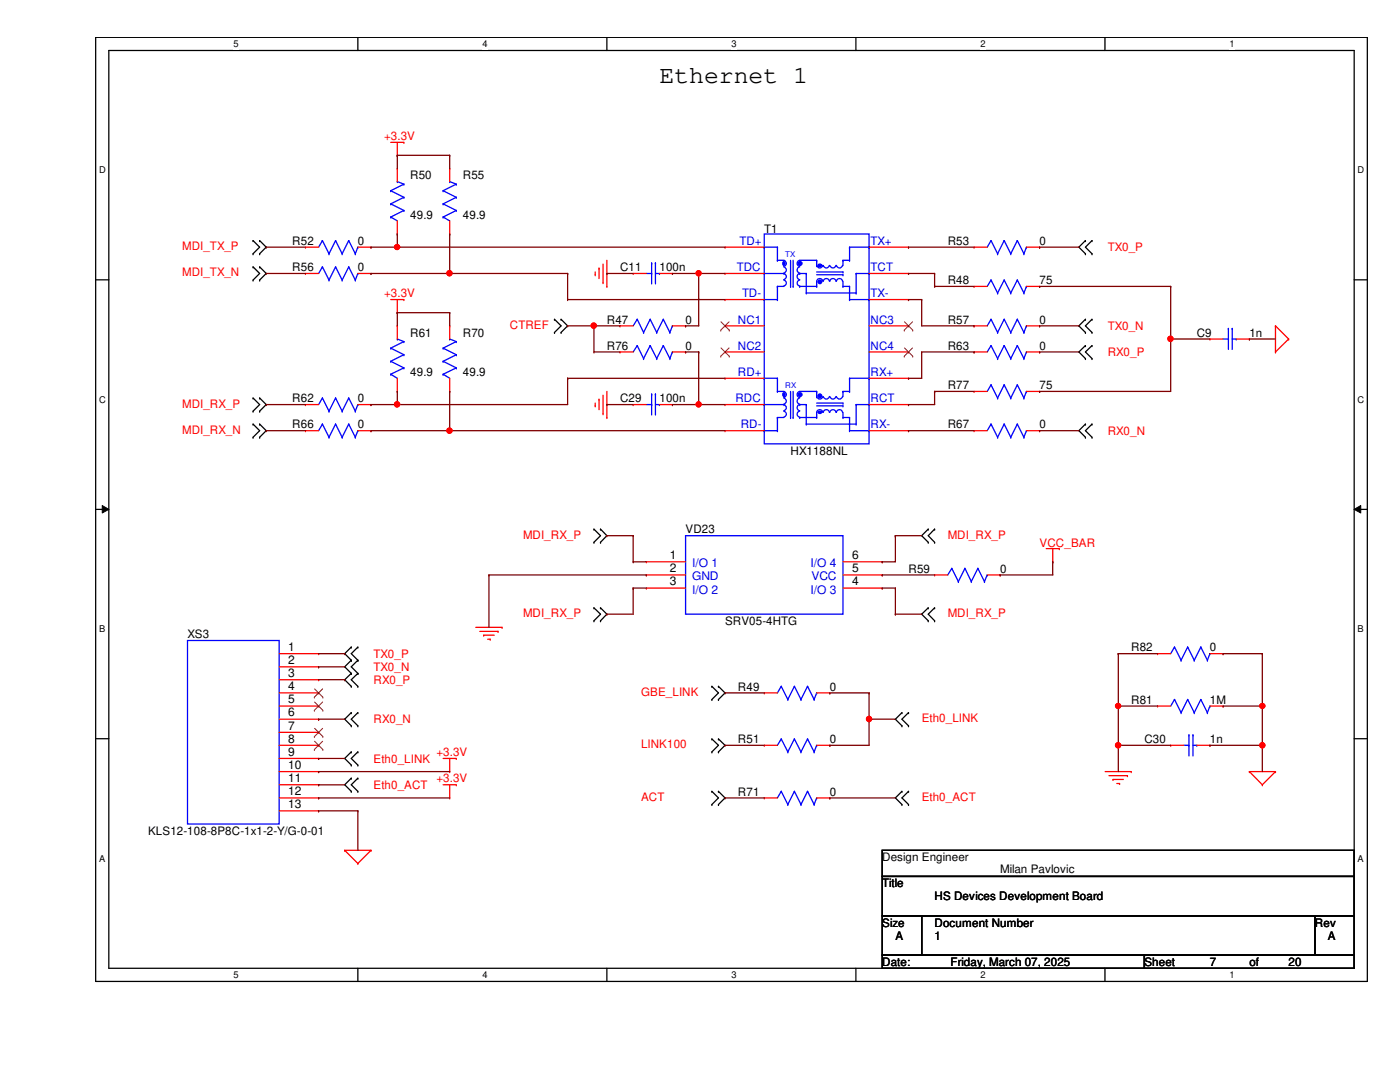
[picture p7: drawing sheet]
<svg xmlns="http://www.w3.org/2000/svg" width="279mm" height="216mm" viewBox="0 0 279 216" stroke-linecap="round" stroke-linejoin="round" font-family="sans-serif">
<path d="M19.1 7.5h253.8v188.3h-253.8zM21.7 10.1h248.6v183.1h-248.6z" fill="none" stroke="#000" stroke-width=".25"/>
<g fill="#fff">
<path d="M46.6 7.7h1v2.1h-1z"/>
<path d="M46.6 193.5h1v2.1h-1z"/>
</g>
<path d="M71.4 7.5v2.6M71.4 193.2v2.6" fill="none" stroke="#000" stroke-width=".25"/>
<g fill="#fff">
<path d="M96.3 7.7h1v2.1h-1z"/>
<path d="M96.3 193.5h1v2.1h-1z"/>
</g>
<path d="M121.1 7.5v2.6M121.1 193.2v2.6" fill="none" stroke="#000" stroke-width=".25"/>
<g fill="#fff">
<path d="M146 7.7h1v2.1h-1z"/>
<path d="M146 193.5h1v2.1h-1z"/>
</g>
<path d="M170.8 7.5v2.6M170.8 193.2v2.6" fill="none" stroke="#000" stroke-width=".25"/>
<g fill="#fff">
<path d="M195.7 7.7h1v2.1h-1z"/>
<path d="M195.7 193.5h1v2.1h-1z"/>
</g>
<path d="M220.5 7.5v2.6M220.5 193.2v2.6" fill="none" stroke="#000" stroke-width=".25"/>
<g fill="#fff">
<path d="M245.4 7.7h1v2.1h-1z"/>
<path d="M245.4 193.5h1v2.1h-1z"/>
<path d="M19.8 32.9h1.3v2.1h-1.3z"/>
<path d="M270.9 32.9h1.3v2.1h-1.3z"/>
<path d="M19.8 78.7h1.3v2.1h-1.3z"/>
<path d="M270.9 78.7h1.3v2.1h-1.3z"/>
</g>
<path d="M19.1 55.8h2.6M270.3 55.8h2.6" fill="none" stroke="#000" stroke-width=".25"/>
<g fill="#fff">
<path d="M19.8 124.5h1.2v2.1h-1.2z"/>
<path d="M270.9 124.5h1.3v2.1h-1.3z"/>
</g>
<path d="M19.1 101.6h2.6M270.3 101.6h2.6" fill="none" stroke="#000" stroke-width=".25"/>
<path d="M20.4 100.9l1.3 .7-1.3 .8zM270.3 101.6l1.3-.7v1.5z" fill="#000"/>
<path d="M20.4 100.9l1.3 .7-1.3 .8zM270.3 101.6l1.3-.7v1.5z" fill="none" stroke="#000" stroke-width=".2"/>
<g fill="#fff">
<path d="M19.8 170.3h1.2v2h-1.2z"/>
<path d="M270.9 170.3h1.3v2h-1.3z"/>
</g>
<g fill="none" stroke="#000" stroke-width=".25">
<path d="M50.5 48h.1M50.5 50.6h.1M50.5 53.3h.1M50.5 55.9h.1M50.5 48l1.3 1.3-1.3 1.3M50.5 53.3l1.3 1.3-1.3 1.3M51.8 50.6h.1M51.8 48h.1M51.8 55.9h.1M51.8 53.3h.1M51.8 48l1.3 1.3-1.3 1.3M51.8 53.3l1.3 1.3-1.3 1.3"/>
<path d="M216.6 48h.1M216.6 50.6h.1M216.6 48l-1.3 1.3 1.3 1.3M217.9 50.6h.1M217.9 48h.1M217.9 48l-1.3 1.3 1.3 1.3M50.5 79.4h.1M50.5 79.4l1.3 1.3-1.3 1.3M51.8 79.4h.1M51.8 79.4l1.3 1.3-1.3 1.3M110.7 63.7h.1M110.7 66.3h.1"/>
<path d="M110.7 63.7l1.3 1.3-1.3 1.3M112 66.3h.1M112 63.7h.1M112 63.7l1.3 1.3-1.3 1.3M216.6 69h.1M216.6 71.5h.1M216.6 63.7h.1M216.6 66.3h.1M216.6 69l-1.3 1.2 1.3 1.3M216.6 63.7l-1.3 1.3 1.3 1.3M217.9 71.5h.1M217.9 69h.1"/>
<path d="M217.9 66.3h.1M217.9 63.7h.1M217.9 69l-1.3 1.2 1.3 1.3M217.9 63.7l-1.3 1.3 1.3 1.3M50.5 82h.1M50.5 84.6h.1M50.5 87.2h.1M50.5 84.6l1.3 1.3-1.3 1.3M51.8 82h.1M51.8 87.2h.1M51.8 84.6h.1M51.8 84.6l1.3 1.3-1.3 1.3"/>
<path d="M216.6 84.6h.1M216.6 87.2h.1M216.6 84.6l-1.3 1.3 1.3 1.3M217.9 87.2h.1M217.9 84.6h.1M217.9 84.6l-1.3 1.3 1.3 1.3M118.5 105.6h.1M118.5 108.2h.1M118.5 105.6l1.3 1.3-1.3 1.3M119.8 108.2h.1M119.8 105.6h.1M119.8 105.6l1.3 1.3-1.3 1.3"/>
<path d="M185.3 105.6h.1M185.3 108.2h.1M185.3 105.6l-1.4 1.3 1.4 1.3M186.5 108.2h.1M186.5 105.6h.1M186.5 105.6l-1.2 1.3 1.2 1.3M70.1 129.1h.1M70.1 131.7h.1M70.1 134.4h.1M70.1 136.9h.1M70.1 129.1l-1.3 1.3 1.3 1.3M70.1 134.4l-1.3 1.2 1.3 1.3"/>
<path d="M70.1 131.7l-1.3 1.4 1.3 1.3M71.4 131.7h.1M71.4 129.1h.1M71.4 136.9h.1M71.4 134.4h.1M71.4 129.1l-1.3 1.3 1.3 1.3M71.4 134.4l-1.3 1.2 1.3 1.3M71.4 131.7l-1.3 1.4 1.3 1.3M118.5 121.3h.1M118.5 123.9h.1M118.5 121.3l1.3 1.3-1.3 1.3M119.8 123.9h.1"/>
<path d="M119.8 121.3h.1M119.8 121.3l1.3 1.3-1.3 1.3M142.1 136.9h.1M142.1 139.6h.1M142.1 136.9l1.3 1.4-1.3 1.3M143.4 139.6h.1M143.4 136.9h.1M143.4 136.9l1.3 1.4-1.3 1.3M185.3 121.3h.1M185.3 123.9h.1M185.3 121.3l-1.4 1.3 1.4 1.3M186.5 123.9h.1"/>
<path d="M186.5 121.3h.1M186.5 121.3l-1.2 1.3 1.2 1.3M19.1 147.4h2.6M70.1 142.2h.1M70.1 144.8h.1M70.1 150h.1M70.1 152.7h.1M70.1 155.3h.1M70.1 157.9h.1M70.1 142.2l-1.3 1.3 1.3 1.3M70.1 150l-1.3 1.3 1.3 1.4M70.1 155.3l-1.3 1.3 1.3 1.3"/>
<path d="M71.4 144.8h.1M71.4 142.2h.1M71.4 152.7h.1M71.4 150h.1M71.4 157.9h.1M71.4 155.3h.1M71.4 155.3l-1.3 1.3 1.3 1.3M71.4 142.2l-1.3 1.3 1.3 1.3M71.4 150l-1.3 1.3 1.3 1.4M142.1 147.4h.1M142.1 150h.1M142.1 157.9h.1"/>
<path d="M142.1 147.4l1.3 1.3-1.3 1.3M142.1 157.9l1.3 1.3-1.3 1.3M143.4 150h.1M143.4 147.4h.1M143.4 157.9h.1M143.4 147.4l1.3 1.3-1.3 1.3M143.4 157.9l1.3 1.3-1.3 1.3M180 142.2h.1M180 144.8h.1M180 157.9h.1M180 142.2l-1.3 1.3 1.3 1.3M180 157.9l-1.3 1.3 1.3 1.3"/>
<path d="M181.3 144.8h.1M181.3 142.2h.1M181.3 157.9h.1M181.3 142.2l-1.3 1.3 1.3 1.3M181.3 157.9l-1.3 1.3 1.3 1.3M270.3 147.4h2.6M142.1 160.5h.1M143.4 160.5h.1M176.1 169.7h94.2v5.2h-94.2zM176.1 174.9h94.2v7.9h-94.2zM180 160.5h.1M181.3 160.5h.1"/>
<path d="M176.1 182.8h7.8v7.8h-7.8zM176.1 190.6h52.3v2.6h-52.3zM183.9 182.8h78.5v7.8h-78.5zM228.4 190.6h41.9v2.6h-41.9zM262.4 182.8h7.9v7.8h-7.9z"/>
</g>
<g fill="none" stroke="#f00" stroke-width=".25">
<path d="M78 28.4h2.6M79.3 31h.1M79.3 33.6h.1M79.3 28.4v2.6M79.3 33.6v2.6M80.6 28.4h.1M89.7 33.6h.1M89.7 33.6v2.6M61 54.6h.1M61 49.3h.1M61 49.3h2.6M61 54.6h2.6"/>
<path d="M71.4 49.3h2.6M71.4 54.6h2.6M74 54.6h.1M74 49.3h.1M78 59.8h2.6M79.3 46.7h.1M79.3 44.1v2.6M79.3 59.8v2.6M80.6 59.8h.1M89.7 46.7h.1M89.7 44.1v2.6M118.8 54.8h.1"/>
<path d="M118.8 54.3v.5M119.5 53.5h.1M119.5 53.5v2.1M120.4 56.4h.1M120.4 52.7v3.7M121.1 57.1h.1M121.1 51.9v5.2M126.4 54.6h.1M126.4 54.6h2.6M131.6 54.6h2.6M134.2 54.6h.1M194.4 49.3h.1"/>
<path d="M194.4 57.1h.1M194.4 49.3h2.6M194.4 57.1h2.6M204.9 49.3h2.6M204.9 57.1h2.6M207.5 49.3h.1M207.5 57.1h.1M79.3 62.4h.1M79.3 65h.1M79.3 78.1h.1M79.3 65v2.6M79.3 75.5v2.6"/>
<path d="M89.7 65h.1M89.7 78.1h.1M89.7 65v2.6M89.7 75.5v2.6M119.5 79.7h.1M119.5 79.7v2M120.4 78.9v3.6M121.1 78.1v5.2M123.7 70.2h.1M123.7 65h.1M123.7 70.2h2.7M123.7 65h2.7"/>
<path d="M134.2 70.2h2.6M134.2 65h2.6M136.8 70.2h.1M136.8 65h.1M194.4 70.2h.1M194.4 65h.1M194.4 78.1h.1M194.4 70.2h2.6M194.4 65h2.6M194.4 78.1h2.6M204.9 70.2h2.6M204.9 65h2.6"/>
<path d="M204.9 78.1h2.6M207.5 70.2h.1M207.5 65h.1M207.5 78.1h.1M241.5 67.6h.1M241.5 67.6h2.6M246.7 67.6h2.6M249.3 67.6h.1M254.6 65h.1M254.6 70.2h.1M254.6 65v5.2M254.6 65l2.6 2.6"/>
<path d="M257.2 67.6h.1M257.2 67.6l-2.6 2.6M61 85.9h.1M61 80.7h.1M61 85.9h2.6M61 80.7h2.6M71.4 85.9h2.6M71.4 80.7h2.6M74 85.9h.1M74 80.7h.1M118.8 81h.1M118.8 80.4v.6"/>
<path d="M120.4 82.5h.1M121.1 83.3h.1M126.4 80.7h.1M126.4 80.7h2.6M131.6 80.7h2.6M134.2 80.7h.1M194.4 85.9h.1M194.4 85.9h2.6M204.9 85.9h2.6M207.5 85.9h.1M129 112.1h.1M129 114.7h.1"/>
<path d="M129 117.3h.1M129 112.1h7.8M129 114.7h7.8M129 117.3h7.8M168.2 112.1h7.9M168.2 114.7h7.9M168.2 117.3h7.9M176.1 117.3h.1M176.1 114.7h.1M176.1 112.1h.1M186.5 114.7h.1M186.5 114.7h2.6"/>
<path d="M197 114.7h2.6M199.6 114.7h.1M208.8 109.5h2.6M210.1 112.1h.1M210.1 109.5v2.6M211.4 109.5h.1M55.7 130.4h7.9M55.7 138.3h7.9M55.7 133.1h7.9M55.7 135.6h7.9M63.6 130.4h.1M63.6 133.1h.1"/>
<path d="M63.6 135.6h.1M63.6 138.3h.1M95 125.2h5.2M95.8 126h3.6M96.5 126.7h.1M96.5 126.7h2.1M97.3 127.5h.5M97.8 127.5h.1M99.4 126h.1M100.2 125.2h.1M152.5 138.3h.1M152.5 138.3h2.7"/>
<path d="M163 138.3h2.6M165.6 138.3h.1M231 130.4h.1M231 130.4h2.6M241.5 130.4h2.6M244.1 130.4h.1M55.7 154h7.9M55.7 156.6h7.9M55.7 151.3h7.9M55.7 148.7h7.9M55.7 159.2h7.9M55.7 140.9h7.9"/>
<path d="M55.7 143.5h7.9M55.7 146.1h7.9M63.6 140.9h.1M63.6 143.5h.1M63.6 146.1h.1M63.6 148.7h.1M63.6 151.3h.1M63.6 154h.1M63.6 156.6h.1M63.6 159.2h.1M88.4 156.6h2.7M88.4 151.3h2.7"/>
<path d="M89.7 159.2h.1M89.7 154h.1M89.7 151.3v2.7M89.7 156.6v2.6M91.1 156.6h.1M91.1 151.3h.1M152.5 159.2h.1M152.5 148.7h.1M152.5 148.7h2.7M152.5 159.2h2.7M163 148.7h2.6M163 159.2h2.6"/>
<path d="M165.6 159.2h.1M165.6 148.7h.1M220.6 154h5.2M221.3 154.8h3.7M222.1 155.5h.1M222.1 155.5h2.1M222.9 156.3h.5M223.4 156.3h.1M225 154.8h.1M225.8 154h.1M231 140.9h.1M231 140.9h2.6"/>
<path d="M233.6 148.7h.1M233.6 148.7h2.7M238.8 148.7h2.7M241.5 148.7h.1M241.5 140.9h2.6M244.1 140.9h.1M249.3 154h.1M249.3 154h5.3M249.3 154l2.6 2.6M251.9 156.6h.1M254.6 154h.1M254.6 154l-2.7 2.6"/>
<path d="M55.7 161.8h7.9M63.6 161.8h.1M68.8 169.7h.1M68.8 169.7h5.2M68.8 169.7l2.6 2.6M71.4 172.3h.1M74 169.7h.1M74 169.7l-2.6 2.6"/>
</g>
<g fill="none" stroke="#00f" stroke-width=".25">
<path d="M78 38.1h.1M78 38.1l2.6 1.3M79.3 36.2h.1M79.3 36.2l1.3 .5M80.6 39.4h.1M80.6 36.7h.1M80.6 39.4l-2.6 1.3M80.6 36.7l-2.6 1.4M88.4 38.1h.1M88.4 38.1l2.7 1.3M89.7 36.2h.1M89.7 36.2l1.4 .5"/>
<path d="M91.1 39.4h.1M91.1 36.7h.1M91.1 39.4l-2.7 1.3M91.1 36.7l-2.7 1.4M64.3 53.3h.1M64.3 48h.1M64.3 53.3l1.4 2.6M64.3 53.3l-.7 1.3M64.3 48l1.4 2.6M64.3 48l-.7 1.3M65.7 55.9h.1M65.7 50.6h.1"/>
<path d="M67 53.3h.1M67 48h.1M67 53.3l-1.3 2.6M67 53.3l1.3 2.6M67 48l1.3 2.6M67 48l-1.3 2.6M68.3 55.9h.1M68.3 50.6h.1M69.6 53.3h.1M69.6 48h.1M69.6 53.3l-1.3 2.6M69.6 53.3l1.3 2.6"/>
<path d="M69.6 48l-1.3 2.6M69.6 48l1.3 2.6M70.9 55.9h.1M70.9 50.6h.1M71.4 54.6h.1M71.4 49.3h.1M71.4 54.6l-.5 1.3M71.4 49.3l-.5 1.3M78 40.7h.1M78 43.3h.1M78 40.7l2.6 1.3M78 43.3l1.3 .8"/>
<path d="M80.6 42h.1M80.6 42l-2.6 1.3M88.4 40.7h.1M88.4 43.3h.1M88.4 40.7l2.7 1.3M88.4 43.3l1.3 .8M91.1 42h.1M91.1 42l-2.7 1.3M129 54.6h1M130 52.5h.1M130 54.6h.1M130 52.5v4.1"/>
<path d="M130.8 52.5h.1M130.8 52.5v4.1M130.8 54.6h.8M131.6 54.6h.1M152.5 46.7h20.9v41.9h-20.9zM152.5 49.3h.1M152.5 59.8h.1M152.5 54.6h.1M152.5 54.6h4M152.5 49.3h2.7M152.5 59.8h2.7M155.2 51.9h.1"/>
<path d="M155.2 49.3h.1M155.2 57.1h.1M155.2 59.8h.1M155.2 51.9h1.3M155.2 49.3v2.6M155.2 57.1v2.7M155.2 57.1h1.3M156.4 51.9a.62 .62 0 0 1 .5 .7 .62 .62 0 0 1-.5 .6M156.4 53.3a.62 .62 0 0 1 .5 .6 .62 .62 0 0 1-.5 .6M156.4 54.6a.62 .62 0 0 1 .5 .6 .62 .62 0 0 1-.5 .6M156.4 55.9a.6 .6 0 0 1 .5 .6 .6 .6 0 0 1-.5 .6M156.5 54.6h.1"/>
<path d="M157.8 57.1h.1M157.8 51.9v5.2M158.3 57.1h.1M158.3 51.9v5.2M159.6 57.1h.1M159.6 54.6h.1M159.6 55.9a.6 .6 0 0 0-.5 .6 .6 .6 0 0 0 .5 .6M159.6 54.6a.62 .62 0 0 0-.5 .6 .62 .62 0 0 0 .5 .6M159.6 53.3a.62 .62 0 0 0-.5 .6 .62 .62 0 0 0 .5 .6M159.6 54.6h1.3M159.6 57.1h3.4M160.9 58.5h.1"/>
<path d="M160.9 54.6h.1M160.9 58.5h10M160.9 54.6v3.9M163 51.9h.1M163 53h.1M163 57.1h.1M163 51.9h-3.4a.62 .62 0 0 0-.5 .7 .62 .62 0 0 0 .5 .6M163 53a.62 .62 0 0 0 .6 .5 .62 .62 0 0 0 .6-.5M163 54.8h5.2M163 54.3h5.2M163 51.9v1.1M164.2 56.1a.62 .62 0 0 0-.6-.5 .62 .62 0 0 0-.6 .5v1"/>
<path d="M164.3 56.1a.62 .62 0 0 1 .6-.5 .62 .62 0 0 1 .6 .5M164.3 53a.62 .62 0 0 0 .6 .5 .62 .62 0 0 0 .6-.5M165.6 56.1a.62 .62 0 0 1 .6-.5 .62 .62 0 0 1 .6 .5M165.6 53a.62 .62 0 0 0 .6 .5 .62 .62 0 0 0 .6-.5M166.9 56.1a.62 .62 0 0 1 .6-.5 .62 .62 0 0 1 .6 .5M166.9 53a.62 .62 0 0 0 .6 .5 .62 .62 0 0 0 .6-.5M168.2 54.8h.1M168.2 54.3h.1M168.2 51.9h.1M168.2 57.1h.1M168.2 51.9h1.3M168.2 57.1h1.3"/>
<path d="M168.2 51.9v1.1M168.2 56.1v1M169.5 51.9h.1M169.5 57.1h.1M169.5 49.3h.1M169.5 59.8h.1M169.5 49.3h3.9M169.5 59.8h3.9M169.5 49.3v2.6M169.5 57.1v2.7M170.9 54.6h.1M170.9 58.5h.1"/>
<path d="M170.9 54.6h2.5M170.9 54.6v3.9M173.4 49.3h.1M173.4 59.8h.1M173.4 54.6h.1M197.8 48h.1M197.8 55.9h.1M197.8 48l1.3 2.6M197.8 48l-.8 1.3M197.8 55.9l1.3 2.6M197.8 55.9l-.8 1.2M199.1 50.6h.1"/>
<path d="M199.1 58.5h.1M200.4 48h.1M200.4 55.9h.1M200.4 48l-1.3 2.6M200.4 48l1.3 2.6M200.4 55.9l-1.3 2.6M200.4 55.9l1.3 2.6M201.7 50.6h.1M201.7 58.5h.1M203 48h.1M203 55.9h.1M203 48l-1.3 2.6"/>
<path d="M203 48l1.3 2.6M203 55.9l-1.3 2.6M203 55.9l1.3 2.6M204.3 50.6h.1M204.3 58.5h.1M204.9 49.3h.1M204.9 57.1h.1M204.9 49.3l-.6 1.3M204.9 57.1l-.6 1.4M64.3 79.4h.1M64.3 79.4l1.4 2.6M64.3 79.4l-.7 1.3"/>
<path d="M67 79.4h.1M67 79.4l-1.3 2.6M67 79.4l1.3 2.6M69.6 79.4h.1M69.6 79.4l-1.3 2.6M69.6 79.4l1.3 2.6M78 72.1h.1M78 69.5h.1M78 74.7h.1M78 72.1l2.6 1.3M78 69.5l2.6 1.3M78 74.7l1.3 .8"/>
<path d="M79.3 67.6h.1M79.3 67.6l1.3 .6M80.6 73.4h.1M80.6 70.8h.1M80.6 68.2h.1M80.6 73.4l-2.6 1.3M80.6 70.8l-2.6 1.3M80.6 68.2l-2.6 1.3M88.4 72.1h.1M88.4 69.5h.1M88.4 74.7h.1M88.4 72.1l2.7 1.3"/>
<path d="M88.4 69.5l2.7 1.3M88.4 74.7l1.3 .8M89.7 67.6h.1M89.7 67.6l1.4 .6M91.1 73.4h.1M91.1 70.8h.1M91.1 68.2h.1M91.1 73.4l-2.7 1.3M91.1 70.8l-2.7 1.3M91.1 68.2l-2.7 1.3M127.2 69h.1M127.2 63.7h.1"/>
<path d="M127.2 69l1.2 2.5M127.2 69l-.8 1.2M127.2 63.7l1.2 2.6M127.2 63.7l-.8 1.3M128.4 71.5h.1M128.4 66.3h.1M129.8 69h.1M129.8 63.7h.1M129.8 69l-1.4 2.5M129.8 69l1.3 2.5M129.8 63.7l-1.4 2.6M129.8 63.7l1.3 2.6"/>
<path d="M130 78.6h.1M130 78.6v4.2M130.8 78.6h.1M130.8 78.6v4.2M131.1 71.5h.1M131.1 66.3h.1M132.4 69h.1M132.4 63.7h.1M132.4 69l-1.3 2.5M132.4 69l1.3 2.5M132.4 63.7l-1.3 2.6M132.4 63.7l1.3 2.6"/>
<path d="M133.7 71.5h.1M133.7 66.3h.1M134.2 70.2h.1M134.2 65h.1M134.2 70.2l-.5 1.3M134.2 65l-.5 1.3M152.5 75.5h.1M152.5 75.5h2.7M155.2 78.1h.1M155.2 75.5h.1M155.2 75.5v2.6M155.2 78.1h1.3"/>
<path d="M156.4 78.1a.62 .62 0 0 1 .5 .6 .62 .62 0 0 1-.5 .6M156.4 79.4a.62 .62 0 0 1 .5 .6 .62 .62 0 0 1-.5 .6M157.8 78.1v5.2M158.3 78.1v5.2M159.6 79.4a.62 .62 0 0 0-.5 .6 .62 .62 0 0 0 .5 .6M163 78.1h.1M163 79.2h.1M163 78.1h-3.4a.62 .62 0 0 0-.5 .6 .62 .62 0 0 0 .5 .6M163 79.1a.62 .62 0 0 0 .6 .5 .62 .62 0 0 0 .6-.5M163 78.1v1.1M164.3 79.1a.62 .62 0 0 0 .6 .5 .62 .62 0 0 0 .6-.5M165.6 79.1a.62 .62 0 0 0 .6 .5 .62 .62 0 0 0 .6-.5"/>
<path d="M166.9 79.1a.62 .62 0 0 0 .6 .5 .62 .62 0 0 0 .6-.5M168.2 78.1h.1M168.2 78.1v1.1M168.2 78.1h1.3M169.5 78.1h.1M169.5 75.5h.1M169.5 75.5v2.6M169.5 75.5h3.9M173.4 75.5h.1M197.8 69h.1M197.8 63.7h.1M197.8 76.8h.1"/>
<path d="M197.8 69l1.3 2.5M197.8 69l-.8 1.2M197.8 63.7l1.3 2.6M197.8 63.7l-.8 1.3M197.8 76.8l1.3 2.6M197.8 76.8l-.8 1.3M199.1 71.5h.1M199.1 66.3h.1M199.1 79.4h.1M200.4 69h.1M200.4 63.7h.1M200.4 76.8h.1"/>
<path d="M200.4 69l-1.3 2.5M200.4 69l1.3 2.5M200.4 63.7l-1.3 2.6M200.4 63.7l1.3 2.6M200.4 76.8l-1.3 2.6M200.4 76.8l1.3 2.6M201.7 71.5h.1M201.7 66.3h.1M201.7 79.4h.1M203 69h.1M203 63.7h.1M203 76.8h.1"/>
<path d="M203 69l-1.3 2.5M203 69l1.3 2.5M203 63.7l-1.3 2.6M203 63.7l1.3 2.6M203 76.8l-1.3 2.6M203 76.8l1.3 2.6M204.3 71.5h.1M204.3 66.3h.1M204.3 79.4h.1M204.9 70.2h.1M204.9 65h.1M204.9 78.1h.1"/>
<path d="M204.9 70.2l-.6 1.3M204.9 65l-.6 1.3M204.9 78.1l-.6 1.3M244.1 67.6h1.1M245.2 65.5h.1M245.2 67.6h.1M245.2 65.5v4.2M245.9 65.5h.1M245.9 65.5v4.2M245.9 67.6h.8M246.7 67.6h.1M64.3 84.6h.1"/>
<path d="M64.3 84.6l1.4 2.6M64.3 84.6l-.7 1.3M65.7 87.2h.1M65.7 82h.1M67 84.6h.1M67 84.6l-1.3 2.6M67 84.6l1.3 2.6M68.3 87.2h.1M68.3 82h.1M69.6 84.6h.1M69.6 84.6l-1.3 2.6M69.6 84.6l1.3 2.6"/>
<path d="M70.9 87.2h.1M70.9 82h.1M71.4 85.9h.1M71.4 80.7h.1M71.4 85.9l-.5 1.3M71.4 80.7l-.5 1.3M129 80.7h1M130 80.7h.1M130.8 80.7h.8M131.6 80.7h.1M152.5 85.9h.1M152.5 80.7h.1"/>
<path d="M152.5 80.7h4M152.5 85.9h2.7M155.2 83.3h.1M155.2 85.9h.1M155.2 83.3v2.6M155.2 83.3h1.3M156.4 80.7a.62 .62 0 0 1 .5 .6 .62 .62 0 0 1-.5 .7M156.4 82a.6 .6 0 0 1 .5 .6 .6 .6 0 0 1-.5 .6M156.5 80.7h.1M157.8 83.3h.1M158.3 83.3h.1M159.6 83.3h.1"/>
<path d="M159.6 80.7h.1M159.6 82a.6 .6 0 0 0-.5 .6 .6 .6 0 0 0 .5 .6M159.6 80.7a.62 .62 0 0 0-.5 .6 .62 .62 0 0 0 .5 .7M159.6 80.7h1.3M159.6 83.3h3.4M160.9 84.6h.1M160.9 80.7h.1M160.9 80.7v3.9M160.9 84.6h10M163 83.3h.1M163 81h5.2M163 80.4h5.2"/>
<path d="M164.2 82.3a.62 .62 0 0 0-.6-.6 .62 .62 0 0 0-.6 .6v1M164.3 82.3a.62 .62 0 0 1 .6-.6 .62 .62 0 0 1 .6 .6M165.6 82.3a.62 .62 0 0 1 .6-.6 .62 .62 0 0 1 .6 .6M166.9 82.3a.62 .62 0 0 1 .6-.6 .62 .62 0 0 1 .6 .6M168.2 81h.1M168.2 80.4h.1M168.2 83.3h.1M168.2 82.3v1M168.2 83.3h1.3M169.5 83.3h.1M169.5 85.9h.1M169.5 83.3v2.6"/>
<path d="M169.5 85.9h3.9M170.9 80.7h.1M170.9 84.6h.1M170.9 80.7h2.5M170.9 80.7v3.9M173.4 85.9h.1M173.4 80.7h.1M197.8 84.6h.1M197.8 84.6l1.3 2.6M197.8 84.6l-.8 1.3M199.1 87.2h.1M200.4 84.6h.1"/>
<path d="M200.4 84.6l-1.3 2.6M200.4 84.6l1.3 2.6M201.7 87.2h.1M203 84.6h.1M203 84.6l-1.3 2.6M203 84.6l1.3 2.6M204.3 87.2h.1M204.9 85.9h.1M204.9 85.9l-.6 1.3M136.8 106.9h31.4v15.7h-31.4zM189.9 113.4h.1M189.9 113.4l1.4 2.6"/>
<path d="M189.9 113.4l-.8 1.3M191.3 116h.1M192.6 113.4h.1M192.6 113.4l-1.3 2.6M192.6 113.4l1.2 2.6M193.8 116h.1M195.2 113.4h.1M195.2 113.4l-1.4 2.6M195.2 113.4l1.3 2.6M196.5 116h.1M197 114.7h.1M197 114.7l-.5 1.3"/>
<path d="M37.4 127.8h18.3v36.6h-18.3zM155.9 136.9h.1M155.9 136.9l1.3 2.7M155.9 136.9l-.7 1.4M157.2 139.6h.1M158.5 136.9h.1M158.5 136.9l-1.3 2.7M158.5 136.9l1.4 2.7M159.9 139.6h.1M161.2 136.9h.1M161.2 136.9l-1.3 2.7M161.2 136.9l1.3 2.7"/>
<path d="M162.5 139.6h.1M163 138.3h.1M163 138.3l-.5 1.3M234.4 129.1h.1M234.4 139.6h.1M234.4 129.1l1.3 2.6M234.4 129.1l-.8 1.3M234.4 139.6l1.3 2.6M234.4 139.6l-.8 1.3M235.7 131.7h.1M237 129.1h.1M237 139.6h.1"/>
<path d="M237 129.1l-1.3 2.6M237 129.1l1.3 2.6M237 139.6l-1.3 2.6M237 139.6l1.3 2.6M238.3 131.7h.1M239.6 129.1h.1M239.6 139.6h.1M239.6 139.6l1.4 2.6M239.6 129.1l-1.3 2.6M239.6 129.1l1.4 2.6M239.6 139.6l-1.3 2.6M241 131.7h.1"/>
<path d="M241.5 130.4h.1M241.5 130.4l-.5 1.3M155.9 157.9h.1M155.9 147.4h.1M155.9 157.9l1.3 2.6M155.9 157.9l-.7 1.3M155.9 147.4l1.3 2.6M155.9 147.4l-.7 1.3M157.2 150h.1M158.5 157.9h.1M158.5 147.4h.1M158.5 157.9l-1.3 2.6"/>
<path d="M158.5 157.9l1.4 2.6M158.5 147.4l-1.3 2.6M158.5 147.4l1.4 2.6M159.9 150h.1M161.2 157.9h.1M161.2 147.4h.1M161.2 157.9l-1.3 2.6M161.2 157.9l1.3 2.6M161.2 147.4l-1.3 2.6M161.2 147.4l1.3 2.6M162.5 150h.1M163 159.2h.1"/>
<path d="M163 148.7h.1M163 159.2l-.5 1.3M163 148.7l-.5 1.3M235.7 142.2h.1M236.3 148.7h1M237.3 146.6h.1M237.3 148.7h.1M237.3 146.6v4.2M238.1 146.6h.1M238.1 146.6v4.2M238.1 148.7h.7M238.3 142.2h.1"/>
<path d="M238.8 148.7h.1M241 142.2h.1M241.5 140.9h.1M241.5 140.9l-.5 1.3M157.2 160.5h.1M159.9 160.5h.1M162.5 160.5h.1"/>
</g>
<g fill="none" stroke="#804000" stroke-width=".2">
<path d="M62.7 139.1h.1M62.8 137.5l1.6 1.6M64.4 137.5l-1.7 1.6M64.4 139.1h.1M62.7 141.7h.1M62.7 147h.1M62.7 149.6h.1M62.8 140.1l1.6 1.6M62.8 145.3l1.6 1.7M62.8 147.9l1.6 1.7M64.4 140.1l-1.7 1.6M64.4 145.3l-1.7 1.7"/>
<path d="M64.4 147.9l-1.7 1.7M64.4 141.7h.1M64.4 147h.1M64.4 149.6h.1"/>
</g>
<path d="M156.3 52.2a.33 .33 0 0 1 .4 .4 .33 .33 0 0 1-.4 .3l-.1-.3z" fill-rule="evenodd" fill="#00f"/>
<path d="M156.3 52.2a.33 .33 0 0 1 .4 .4 .33 .33 0 0 1-.4 .3l-.1-.3z" fill="none" stroke="#00f" stroke-width=".25"/>
<circle cx="159.7" cy="52.6" r=".38" fill="#00f"/>
<circle cx="159.7" cy="52.6" r=".38" fill="none" stroke="#00f" stroke-width=".25"/>
<circle cx="163.6" cy="56.2" r=".37" fill="#00f"/>
<circle cx="163.6" cy="56.2" r=".37" fill="none" stroke="#00f" stroke-width=".25"/>
<path d="M163.3 52.8l.3-.1 .3 .1a.33 .33 0 0 1-.3 .4 .33 .33 0 0 1-.3-.4z" fill-rule="evenodd" fill="#00f"/>
<path d="M163.3 52.8l.3-.1 .3 .1a.33 .33 0 0 1-.3 .4 .33 .33 0 0 1-.3-.4z" fill="none" stroke="#00f" stroke-width=".25"/>
<path d="M156.3 78.4a.33 .33 0 0 1 .4 .3 .33 .33 0 0 1-.4 .4l-.1-.4z" fill-rule="evenodd" fill="#00f"/>
<path d="M156.3 78.4a.33 .33 0 0 1 .4 .3 .33 .33 0 0 1-.4 .4l-.1-.4z" fill="none" stroke="#00f" stroke-width=".25"/>
<circle cx="159.7" cy="78.7" r=".38" fill="#00f"/>
<circle cx="159.7" cy="78.7" r=".38" fill="none" stroke="#00f" stroke-width=".25"/>
<path d="M163.3 82.1l.3-.1 .3 .1a.33 .33 0 0 1-.3 .4 .33 .33 0 0 1-.3-.4z" fill-rule="evenodd" fill="#00f"/>
<path d="M163.3 82.1l.3-.1 .3 .1a.33 .33 0 0 1-.3 .4 .33 .33 0 0 1-.3-.4z" fill="none" stroke="#00f" stroke-width=".25"/>
<circle cx="163.6" cy="79" r=".38" fill="#00f"/>
<circle cx="163.6" cy="79" r=".38" fill="none" stroke="#00f" stroke-width=".25"/>
<g fill="none" stroke="#f00" stroke-width=".25">
<path d="M144.7 49.3h.1M144.7 59.8h.1M144.7 54.6h.1M144.7 54.6h7.8M144.7 49.3h7.8M144.7 59.8h7.8M173.4 54.6h7.9M173.4 49.3h7.9M173.4 59.8h7.9M181.3 54.6h.1M181.3 49.3h.1M181.3 59.8h.1"/>
<path d="M144.7 65h.1M144.7 70.2h.1M144.7 75.5h.1M144.7 65h7.8M144.7 70.2h7.8M144.7 75.5h7.8M173.4 65h7.9M173.4 70.2h7.9M173.4 75.5h7.9M181.3 65h.1M181.3 70.2h.1M181.3 75.5h.1"/>
<path d="M144.7 85.9h.1M144.7 80.7h.1M144.7 80.7h7.8M144.7 85.9h7.8M173.4 80.7h7.9M173.4 85.9h7.9M181.3 80.7h.1M181.3 85.9h.1"/>
</g>
<g fill="none" stroke="#804000" stroke-width=".2">
<path d="M143.8 65.9h.1M143.8 71.1h.1M143.9 64.2l1.6 1.7M143.9 69.4l1.6 1.7M145.5 64.2l-1.7 1.7M145.5 69.4l-1.7 1.7M145.5 65.9h.1M145.5 71.1h.1M180.5 65.9h.1M180.5 71.1h.1M180.5 64.2l1.7 1.7M180.5 69.4l1.7 1.7"/>
<path d="M182.1 64.2l-1.6 1.7M182.1 69.4l-1.6 1.7M182.2 65.9h.1M182.2 71.1h.1"/>
</g>
<path d="M79.3 31h.1M79.3 31v2.6M79.3 31h10.4M89.7 31h.1M89.7 31v2.6M74 49.3h.1M74 54.6h.1M74 54.6h15.7M74 49.3h5.3M134.2 54.6h.1M134.2 54.6h5.2" fill="none" stroke="#800000" stroke-width=".25"/>
<circle cx="89.7" cy="54.5" r=".51" fill="#f00"/>
<circle cx="89.7" cy="54.5" r=".51" fill="none" stroke="#f00" stroke-width=".25"/>
<path d="M89.7 46.7h.1M89.7 54.6h.1M89.7 46.7v7.9M89.7 54.6h23.6M121.1 54.6h.1M121.1 54.6h5.3M139.4 54.6h.1M139.4 54.6v10.4h-2.6M136.8 65h.1" fill="none" stroke="#800000" stroke-width=".25"/>
<circle cx="139.4" cy="54.5" r=".5" fill="#f00"/>
<circle cx="139.4" cy="54.5" r=".5" fill="none" stroke="#f00" stroke-width=".25"/>
<path d="M139.4 54.6h.1M139.4 54.6h5.3M136.8 70.2h.1M136.8 70.2h2.6M139.4 70.2h.1M139.4 70.2v10.5h-5.2M121.1 80.7h.1M121.1 80.7h5.3M134.2 80.7h.1" fill="none" stroke="#800000" stroke-width=".25"/>
<circle cx="139.4" cy="80.7" r=".5" fill="#f00"/>
<circle cx="139.4" cy="80.7" r=".5" fill="none" stroke="#f00" stroke-width=".25"/>
<path d="M113.3 65h.1M113.3 65h5.2M139.4 80.7h.1M139.4 80.7h5.3" fill="none" stroke="#800000" stroke-width=".25"/>
<circle cx="118.5" cy="65" r=".51" fill="#f00"/>
<circle cx="118.5" cy="65" r=".51" fill="none" stroke="#f00" stroke-width=".25"/>
<g fill="none" stroke="#800000" stroke-width=".25">
<path d="M53.1 49.3h.1M53.1 54.6h.1M53.1 49.3h7.9M53.1 54.6h7.9M113.3 54.6h.1M113.3 59.8h.1M113.3 54.6v5.2M113.3 59.8h31.4M113.3 75.5h.1M113.3 75.5v5.2M113.3 75.5h31.4M118.5 70.2h.1"/>
<path d="M118.5 65h.1M118.5 70.2h5.2M118.5 65v5.2M118.5 65h5.2M74 80.7h.1M74 85.9h.1M74 80.7h5.3M74 85.9h15.7"/>
</g>
<circle cx="89.7" cy="85.9" r=".51" fill="#f00"/>
<circle cx="89.7" cy="85.9" r=".51" fill="none" stroke="#f00" stroke-width=".25"/>
<path d="M79.3 46.7h.1M79.3 49.3h.1M79.3 46.7v2.6M79.3 49.3h65.4M53.1 80.7h.1M53.1 85.9h.1M53.1 80.7h7.9M53.1 85.9h7.9" fill="none" stroke="#800000" stroke-width=".25"/>
<circle cx="79.3" cy="49.3" r=".5" fill="#f00"/>
<circle cx="79.3" cy="49.3" r=".5" fill="none" stroke="#f00" stroke-width=".25"/>
<path d="M79.3 78.1h.1M79.3 78.1v2.6M89.7 78.1h.1M89.7 78.1v7.8M79.3 80.7h.1M79.3 80.7h34M89.7 85.9h.1M89.7 85.9h55" fill="none" stroke="#800000" stroke-width=".25"/>
<circle cx="79.2" cy="80.7" r=".51" fill="#f00"/>
<circle cx="79.2" cy="80.7" r=".51" fill="none" stroke="#f00" stroke-width=".25"/>
<g fill="none" stroke="#800000" stroke-width=".25">
<path d="M181.3 49.3h.1M181.3 54.6h.1M181.3 59.8h.1M181.3 49.3h13.1M181.3 54.6h5.2M181.3 59.8h2.6M183.9 59.8h.1M183.9 59.8v5.2h10.5M186.5 54.6h.1M186.5 57.1h.1M186.5 54.6v2.5M186.5 57.1h7.9"/>
<path d="M207.5 49.3h.1M207.5 57.1h.1M207.5 49.3h7.8M207.5 57.1h26.1M233.6 57.1h.1M233.6 57.1v10.5M79.3 62.4h.1M79.3 62.4v2.6M79.3 62.4h10.4M181.3 75.5h.1M183.9 70.2h.1M183.9 70.2v5.3h-2.6"/>
<path d="M183.9 70.2h10.5M186.5 78.1h.1M186.5 78.1h7.9M194.4 70.2h.1M194.4 65h.1M207.5 78.1h.1M207.5 65h.1M207.5 70.2h.1M207.5 78.1h26.1M207.5 70.2h7.8M207.5 65h7.8M249.3 67.6h.1"/>
<path d="M249.3 67.6h5.3M181.3 85.9h.1M181.3 80.7h.1M181.3 85.9h13.1M181.3 80.7h5.2M207.5 85.9h.1M207.5 85.9h7.8M97.6 114.7h31.4M121.1 106.9h.1M121.1 106.9h5.3M126.4 117.3h.1M126.4 106.9h.1"/>
<path d="M126.4 112.1h.1M126.4 112.1h2.6M126.4 117.3h2.6M126.4 117.3v5.3h-5.3M126.4 106.9v5.2M129 114.7h.1M176.1 114.7h.1M176.1 112.1h.1M176.1 117.3h.1M176.1 114.7h10.4M176.1 117.3h2.6M178.7 106.9h.1"/>
<path d="M178.7 117.3h.1M178.7 106.9v5.2h-2.6M178.7 117.3v5.3M178.7 106.9h5.2M199.6 114.7h.1M199.6 114.7h10.5M121.1 122.6h.1M178.7 122.6h.1M178.7 122.6h5.2M223.2 130.4h.1M223.2 130.4v10.5M223.2 130.4h7.8"/>
<path d="M244.1 130.4h.1M244.1 130.4h7.8M251.9 130.4h.1M251.9 130.4v10.5"/>
</g>
<circle cx="251.9" cy="140.9" r=".5" fill="#f00"/>
<circle cx="251.9" cy="140.9" r=".5" fill="none" stroke="#f00" stroke-width=".25"/>
<path d="M223.2 148.7h.1M223.2 148.7h10.4M223.2 148.7v5.3" fill="none" stroke="#800000" stroke-width=".25"/>
<circle cx="223.1" cy="148.7" r=".51" fill="#f00"/>
<circle cx="223.1" cy="148.7" r=".51" fill="none" stroke="#f00" stroke-width=".25"/>
<path d="M241.5 148.7h.1M241.5 148.7h10.4M251.9 148.7h.1M251.9 148.7v5.3" fill="none" stroke="#800000" stroke-width=".25"/>
<circle cx="251.9" cy="148.7" r=".51" fill="#f00"/>
<circle cx="251.9" cy="148.7" r=".51" fill="none" stroke="#f00" stroke-width=".25"/>
<path d="M223.2 140.9h.1M223.2 140.9v7.8M244.1 140.9h.1M244.1 140.9h7.8M251.9 140.9h.1M251.9 140.9v7.8" fill="none" stroke="#800000" stroke-width=".25"/>
<circle cx="223.1" cy="140.9" r=".5" fill="#f00"/>
<circle cx="223.1" cy="140.9" r=".5" fill="none" stroke="#f00" stroke-width=".25"/>
<path d="M165.6 138.3h.1M165.6 138.3h7.8M173.4 138.3h.1M173.4 138.3v5.2M165.6 148.7h.1M165.6 148.7h7.8M173.4 143.5h.1M173.4 143.5h5.3M223.2 140.9h.1M223.2 140.9h7.8" fill="none" stroke="#800000" stroke-width=".25"/>
<circle cx="173.4" cy="143.5" r=".51" fill="#f00"/>
<circle cx="173.4" cy="143.5" r=".51" fill="none" stroke="#f00" stroke-width=".25"/>
<g fill="none" stroke="#800000" stroke-width=".25">
<path d="M89.7 62.4h.1M89.7 62.4v2.6M233.6 67.6h.1M233.6 67.6h7.9M233.6 67.6v10.5M97.6 114.7h.1M97.6 114.7v10.5M210.1 112.1h.1M210.1 112.1v2.6M63.6 133.1h.1M63.6 135.6h5.2M63.6 133.1h5.2"/>
<path d="M63.6 130.4h5.2M68.8 135.6h.1M68.8 130.4h.1M144.7 138.3h.1M144.7 138.3h7.8M63.6 159.2h.1M63.6 154h.1M63.6 156.6h.1M63.6 151.3h.1M63.6 143.5h.1M63.6 159.2h26.1M63.6 154h26.1"/>
<path d="M63.6 156.6h5.2M63.6 151.3h5.2M63.6 143.5h5.2M144.7 148.7h.1M144.7 159.2h.1M144.7 148.7h7.8M144.7 159.2h7.8M165.6 159.2h.1M165.6 159.2h13.1M173.4 143.5h.1M173.4 143.5v5.2M63.6 161.8h.1"/>
<path d="M63.6 161.8h7.8M71.4 161.8h.1M71.4 161.8v7.9"/>
</g>
<circle cx="233.6" cy="67.6" r=".51" fill="#f00"/>
<circle cx="233.6" cy="67.6" r=".51" fill="none" stroke="#f00" stroke-width=".25"/>
<path d="M186.5 78.1h.1M186.5 78.1v2.6" fill="none" stroke="#800000" stroke-width=".25"/>
<circle cx="89.7" cy="54.5" r=".51" fill="#f00"/>
<circle cx="89.7" cy="54.5" r=".51" fill="none" stroke="#f00" stroke-width=".25"/>
<circle cx="139.4" cy="54.5" r=".5" fill="#f00"/>
<circle cx="139.4" cy="54.5" r=".5" fill="none" stroke="#f00" stroke-width=".25"/>
<circle cx="139.4" cy="80.7" r=".5" fill="#f00"/>
<circle cx="139.4" cy="80.7" r=".5" fill="none" stroke="#f00" stroke-width=".25"/>
<circle cx="118.5" cy="65" r=".51" fill="#f00"/>
<circle cx="118.5" cy="65" r=".51" fill="none" stroke="#f00" stroke-width=".25"/>
<circle cx="89.7" cy="85.9" r=".51" fill="#f00"/>
<circle cx="89.7" cy="85.9" r=".51" fill="none" stroke="#f00" stroke-width=".25"/>
<circle cx="79.3" cy="49.3" r=".5" fill="#f00"/>
<circle cx="79.3" cy="49.3" r=".5" fill="none" stroke="#f00" stroke-width=".25"/>
<circle cx="79.2" cy="80.7" r=".51" fill="#f00"/>
<circle cx="79.2" cy="80.7" r=".51" fill="none" stroke="#f00" stroke-width=".25"/>
<circle cx="251.9" cy="140.9" r=".5" fill="#f00"/>
<circle cx="251.9" cy="140.9" r=".5" fill="none" stroke="#f00" stroke-width=".25"/>
<circle cx="223.1" cy="148.7" r=".51" fill="#f00"/>
<circle cx="223.1" cy="148.7" r=".51" fill="none" stroke="#f00" stroke-width=".25"/>
<circle cx="251.9" cy="148.7" r=".51" fill="#f00"/>
<circle cx="251.9" cy="148.7" r=".51" fill="none" stroke="#f00" stroke-width=".25"/>
<circle cx="223.1" cy="140.9" r=".5" fill="#f00"/>
<circle cx="223.1" cy="140.9" r=".5" fill="none" stroke="#f00" stroke-width=".25"/>
<circle cx="173.4" cy="143.5" r=".51" fill="#f00"/>
<circle cx="173.4" cy="143.5" r=".51" fill="none" stroke="#f00" stroke-width=".25"/>
<circle cx="233.6" cy="67.6" r=".51" fill="#f00"/>
<circle cx="233.6" cy="67.6" r=".51" fill="none" stroke="#f00" stroke-width=".25"/>
<text font-size="5" x="131.6" y="16.6">Ethernet 1</text>
<g font-size="2.4">
<text x="133.7" y="111.5">1</text>
<text x="170.1" y="111.5">6</text>
<text x="133.7" y="114.2">2</text>
<text x="133.7" y="116.8">3</text>
<text x="170.1" y="116.8">4</text>
<text x="170.1" y="114.2">5</text>
<text x="57.5" y="129.9">1</text>
<text x="57.5" y="132.5">2</text>
<text x="57.5" y="135.1">3</text>
<text x="57.5" y="137.7">4</text>
<text x="57.5" y="140.3">5</text>
<text x="57.5" y="143">6</text>
<text x="57.5" y="145.6">7</text>
<text x="57.5" y="148.2">8</text>
<text x="57.5" y="150.8">9</text>
<text x="57.5" y="153.4">10</text>
<text x="57.5" y="156">11</text>
<text x="57.5" y="158.7">12</text>
<text x="57.5" y="161.2">13</text>
</g>
<g font-size="2.4" fill="#00c">
<text x="138.1" y="113.2">I/O 1</text>
<text x="161.8" y="113.2">I/O 4</text>
<text x="138.1" y="115.8">GND</text>
<text x="138.1" y="118.4">I/O 2</text>
<text x="161.8" y="118.4">I/O 3</text>
<text x="162" y="115.8">VCC</text>
</g>
<g font-size="2.3" fill="#f00">
<text x="76.7" y="27.9">+3.3V</text>
<text x="36.4" y="49.9">MDI_TX_P</text>
<text x="221.1" y="50.2">TX0_P</text>
<text x="36.4" y="55.2">MDI_TX_N</text>
<text x="76.7" y="59.3">+3.3V</text>
<text x="101.8" y="65.6">CTREF</text>
<text x="221.1" y="65.9">TX0_N</text>
<text x="221.1" y="71.1">RX0_P</text>
<text x="36.4" y="81.3">MDI_RX_P</text>
<text x="36.4" y="86.5">MDI_RX_N</text>
<text x="221.1" y="86.8">RX0_N</text>
<text x="104.4" y="107.5">MDI_RX_P</text>
<text x="189.1" y="107.5">MDI_RX_P</text>
<text x="207.5" y="109.1">VCC_BAR</text>
<text x="104.4" y="123.1">MDI_RX_P</text>
<text x="189.1" y="123.1">MDI_RX_P</text>
<text x="74.5" y="131.3">TX0_P</text>
<text x="74.5" y="136.5">RX0_P</text>
<text x="74.5" y="133.9">TX0_N</text>
<text x="127.9" y="138.9">GBE_LINK</text>
<text x="74.5" y="144.4">RX0_N</text>
<text x="127.9" y="149.3">LINK100</text>
<text x="183.9" y="144.1">Eth0_LINK</text>
<text x="74.5" y="152.2">Eth0_LINK</text>
<text x="87.1" y="150.9">+3.3V</text>
<text x="74.5" y="157.4">Eth0_ACT</text>
<text x="87.1" y="156.1">+3.3V</text>
<text x="127.9" y="159.8">ACT</text>
<text x="183.9" y="159.8">Eth0_ACT</text>
</g>
<g font-size="2.3">
<text x="81.9" y="35.8">R50</text>
<text x="92.4" y="35.8">R55</text>
<text x="81.9" y="43.6">49.9</text>
<text x="92.4" y="43.6">49.9</text>
<text x="152.5" y="46.5">T1</text>
<text x="58.3" y="48.9">R52</text>
<text x="71.4" y="48.9">0</text>
<text x="189.1" y="48.9">R53</text>
<text x="207.5" y="48.9">0</text>
<text x="58.3" y="54.1">R56</text>
<text x="71.4" y="54.1">0</text>
<text x="123.7" y="54.1">C11</text>
<text x="131.6" y="54.1">100n</text>
<text x="189.1" y="56.7">R48</text>
<text x="207.5" y="56.7">75</text>
<text x="121.1" y="64.6">R47</text>
<text x="136.8" y="64.6">0</text>
<text x="189.1" y="64.6">R57</text>
<text x="207.5" y="64.6">0</text>
<text x="81.9" y="67.2">R61</text>
<text x="92.4" y="67.2">R70</text>
<text x="121.1" y="69.8">R76</text>
<text x="136.8" y="69.8">0</text>
<text x="189.1" y="69.8">R63</text>
<text x="207.5" y="69.8">0</text>
<text x="238.8" y="67.2">C9</text>
<text x="249.3" y="67.2">1n</text>
<text x="81.9" y="75">49.9</text>
<text x="92.4" y="75">49.9</text>
<text x="189.1" y="77.6">R77</text>
<text x="207.5" y="77.6">75</text>
<text x="58.3" y="80.3">R62</text>
<text x="71.4" y="80.3">0</text>
<text x="123.7" y="80.3">C29</text>
<text x="131.6" y="80.3">100n</text>
<text x="58.3" y="85.5">R66</text>
<text x="71.4" y="85.5">0</text>
<text x="189.1" y="85.5">R67</text>
<text x="207.5" y="85.5">0</text>
<text x="157.8" y="90.7">HX1188NL</text>
<text x="136.8" y="106.4">VD23</text>
<text x="181.3" y="114.3">R59</text>
<text x="199.6" y="114.3">0</text>
<text x="144.7" y="124.7">SRV05-4HTG</text>
<text x="37.4" y="127.3">XS3</text>
<text x="225.8" y="130">R82</text>
<text x="241.5" y="130">0</text>
<text x="147.3" y="137.8">R49</text>
<text x="165.6" y="137.8">0</text>
<text x="225.8" y="140.4">R81</text>
<text x="241.5" y="140.4">1M</text>
<text x="147.3" y="148.3">R51</text>
<text x="165.6" y="148.3">0</text>
<text x="228.4" y="148.3">C30</text>
<text x="241.5" y="148.3">1n</text>
<text x="147.3" y="158.7">R71</text>
<text x="165.6" y="158.7">0</text>
<text x="29.5" y="166.6">KLS12-108-8P8C-1x1-2-Y/G-0-01</text>
<text x="176.1" y="171.8">Design Engineer</text>
<text x="176.1" y="177">Title</text>
<text x="186.5" y="179.7">HS Devices Development Board</text>
<text x="199.6" y="174.2">Milan Pavlovic</text>
<text x="176.1" y="184.9">Size</text>
<text x="186.5" y="184.9">Document Number</text>
<text x="262.4" y="184.9">Rev</text>
<text x="178.7" y="187.5">A</text>
<text x="186.5" y="187.5">1</text>
<text x="265" y="187.5">A</text>
<text x="176.1" y="192.7">Date:</text>
<text x="189.7" y="192.7">Friday, March 07, 2025</text>
<text x="228.4" y="192.7">Sheet</text>
<text x="241.5" y="192.7">7</text>
<text x="249.3" y="192.7">of</text>
<text x="257.2" y="192.7">20</text>
</g>
<g font-size="2.3" fill="#00c">
<text x="147.6" y="48.9">TD+</text>
<text x="173.7" y="48.9">TX+</text>
<text x="147" y="54.1">TDC</text>
<text x="148.1" y="59.3">TD-</text>
<text x="173.7" y="54.1">TCT</text>
<text x="173.7" y="59.3">TX-</text>
<text x="147.3" y="64.6">NC1</text>
<text x="173.7" y="64.6">NC3</text>
<text x="147.3" y="69.8">NC2</text>
<text x="173.7" y="69.8">NC4</text>
<text x="147.3" y="75">RD+</text>
<text x="173.7" y="75">RX+</text>
<text x="146.8" y="80.3">RDC</text>
<text x="173.7" y="80.3">RCT</text>
<text x="147.8" y="85.5">RD-</text>
<text x="173.7" y="85.5">RX-</text>
</g>
<g font-size="1.9">
<text x="46.6" y="9.4">5</text>
<text x="96.3" y="9.4">4</text>
<text x="146" y="9.4">3</text>
<text x="195.7" y="9.4">2</text>
<text x="245.4" y="9.4">1</text>
<text x="19.8" y="34.6">D</text>
<text x="270.9" y="34.6">D</text>
<text x="19.8" y="80.3">C</text>
<text x="270.9" y="80.3">C</text>
<text x="19.8" y="126.2">B</text>
<text x="270.9" y="126.2">B</text>
<text x="19.8" y="171.9">A</text>
<text x="270.9" y="171.9">A</text>
<text x="46.6" y="195.2">5</text>
<text x="96.3" y="195.2">4</text>
<text x="146" y="195.2">3</text>
<text x="195.7" y="195.2">2</text>
<text x="245.4" y="195.2">1</text>
</g>
<g font-size="1.6" fill="#00f">
<text x="156.7" y="51.3">TX</text>
<text x="156.7" y="77.4">RX</text>
</g>
</svg>
